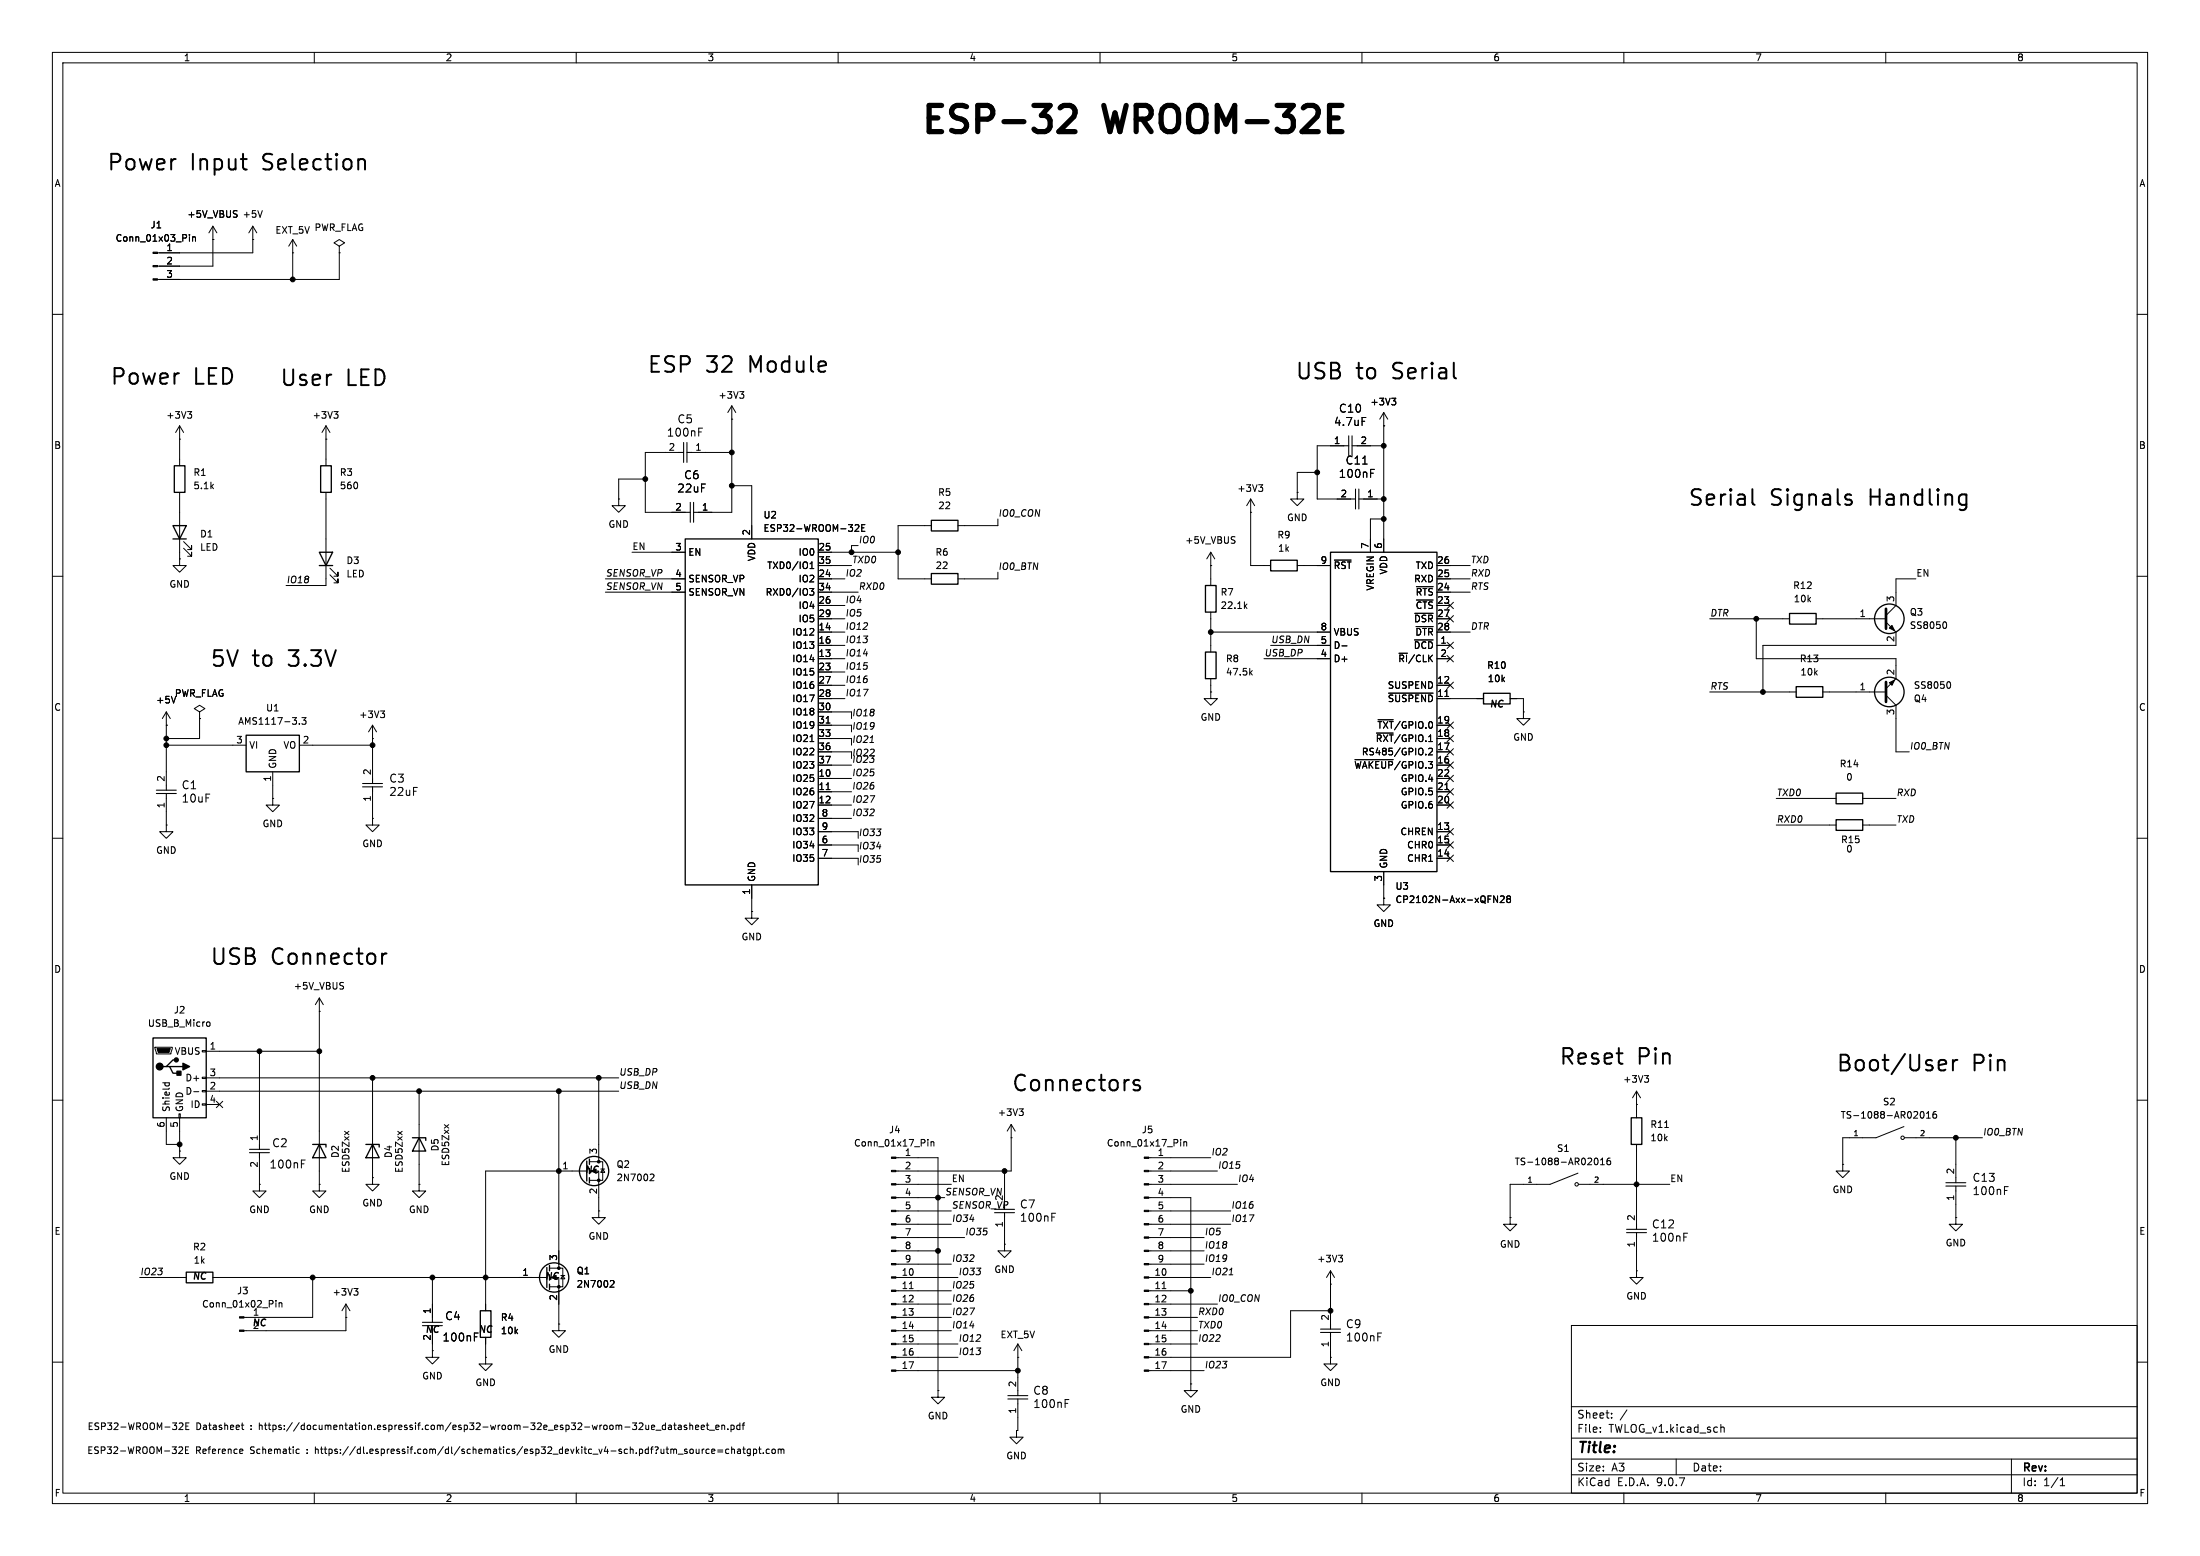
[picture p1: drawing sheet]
<svg xmlns="http://www.w3.org/2000/svg" width="420mm" height="297mm" viewBox="0 0 420 297" stroke-linecap="round" stroke-linejoin="round" font-family="sans-serif">
<g fill="none" stroke="#000" stroke-width=".19">
<path d="M10 10h400v277h-400zM12 12h396v273h-396zM60 10v2M110 10v2M160 10v2M210 10v2M260 10v2M310 10v2M360 10v2M36.2 44.8v.1M36.2 45.2v.8M36.8 45.2v.8"/>
<path d="M36.8 45.3l.2-.1 .3 .1v.7M40.6 45.7h.1M40.6 43.2v7.6h-10.5M40.6 43.2l-.7 1.3M40.6 43.2l.8 1.3M45.1 40.2l.2 .1M45.1 40.9l.2 .2-.2 .3M48.3 45.7h.1M48.3 43.2v5.1h-18.2M48.3 43.2l-.8 1.3M48.3 43.2l.7 1.3M50.1 40.2l-.4 1.3"/>
<path d="M55.9 48.3h.1M55.9 45.7l-.8 1.3M55.9 45.7l.7 1.3M55.9 45.7v7.6M64.8 47l1-.6-1-.7-1 .7 1 .6v1.3M64.8 48.3h.1M64.8 48.3v5h-34.7M10 60h2M35.8 78.6h.8l-.4 .4M36.3 79l.3 .3v.3l-.3 .2M63.7 78.6h.8l-.4 .4M64.3 79l.2 .3v.3l-.2 .2"/>
<path d="M139.7 77.5l-.8 1.2M139.7 77.5l.8 1.2M139.7 77.5v20.3h-6.4M141.2 74.7h.8l-.4 .5M141.8 75.2l.2 .3v.3l-.2 .2M260 79.7h.7M264.2 78.7v26.7M264.2 78.7l-.8 1.3M264.2 78.7l.7 1.3M265.7 76h.8l-.5 .5M266.2 76.5l.3 .2v.3l-.3 .3M408 60h2"/>
<path d="M34.3 83.8h.1M34.3 81.3l-.8 1.3M34.3 81.3l.8 1.3M34.3 81.3v7.6M34.3 94v12.7M62.2 83.8h.1M62.2 81.3l-.7 1.3M62.2 81.3l.8 1.3M62.2 81.3v7.6M62.2 94v17.8h-7.6M118.1 95.3v1.2h1.3l-1.3 1.3-1.3-1.3h1.3M118.1 95.3h.1"/>
<path d="M123.2 91.4h-5.1v3.9M129.5 86.4h-6.3v11.4h7.6M132.1 86.4h7.6M133.4 81.7h.7M139.7 80h.1M139.7 92.7h3.8v10.2M190.5 99.1v1.2h-7.6M238.8 97.8h.1M238.8 95.3l-.8 1.2M238.8 95.3l.7 1.2M238.8 95.3v12.7h3.8M240.3 92.5h.8l-.5 .5"/>
<path d="M240.8 93l.3 .3v.3l-.3 .2M247.6 94v1.3h1.3l-1.3 1.2-1.2-1.2h1.2M247.6 94h.1M251.5 90.2h-3.9v3.8M256.5 85.1h-5v10.2h6.3M259.1 85.1h5.1M260.3 95.3h3.9M261.7 89.6h.7M264.2 81.3h.1M264.2 99.1h-2.6v6.3M10 110h2M34.3 106.7v1.3h1.3l-1.3 1.2-1.3-1.2h1.3"/>
<path d="M34.3 106.7h.1M35.1 104.6l1.5 1.6v-.8v.8h-.8M35.1 103.4l1.5 1.5v-.8v.8h-.8M63 109.7l1.5 1.6v-.8v.8h-.7M63 108.5l1.5 1.5v-.8v.8h-.7M115.6 110.5h15.2M115.6 113h15.2M120.6 105.4h10.2M154.6 112.3h.8l-.5 .5 .4 .1v.6l-.2 .1-.5-.1M154.6 108.5h.8M154.6 107.6l.4-.3v1.2M156.2 118.1h5.1"/>
<path d="M156.2 108h6.4M156.2 110.5h5.1M156.2 113h7.6M156.2 115.6h5.1M156.2 105.4h15.2M163.2 100.3l.5-.2 .3 .4-.8 .9h.8M163.8 104.1h-1.2v1.3M164.5 100.8h.4M165.1 100.1h-.6v1.3h.6M177.8 100.3h-6.4v10.2h6.4M190.5 109.2v1.3h-7.6M231.1 108h.1"/>
<path d="M231.1 105.4l-.7 1.3M231.1 105.4l.8 1.3M231.1 105.4v6.4M231.1 116.8v7.7M235.6 102.4l.2 .1M235.6 103.2l.2 .1-.2 .3M237.7 115.7l.3 .4M238 115.3l-.4 .5M247.6 108h6.4M254.7 106.9h3.2M270.1 117.1h3.5M270.3 119.6h3.3"/>
<path d="M270.4 112h3.2M270.4 114.5h3.2M274.3 118.1h2.6M274.3 108h6.4M274.3 110.5h6.4M274.3 113h6.4M274.3 115.6h2.6M276.3 117.5l1.2 1.2M276.3 115l1.2 1.2M277.5 117.5l-1.2 1.2M277.5 115l-1.2 1.2M326.4 118.1h15.2"/>
<path d="M335.3 118.1v7.6h26.6v3.8l-1.9 1.9M346.7 118.1h13.3M360 118.7l1.9 2v2.5h-25.4v8.9M365.8 110.5h-3.9v5.1l-1.9 1.9M371.3 118.7a.79 .79 0 0 1 0 1.3M408 110h2M31.7 138.4h.1M31.7 135.9l-.7 1.3M31.7 135.9l.8 1.3M31.7 135.9v14M33.6 132.9l-.5 1.3M38.1 135.9l1-.6-1-.7-1 .7 1 .6v1.3"/>
<path d="M38.1 137.2h.1M38.1 137.2v3.8h-6.4M57.1 138.1v.1M57.6 137h.8l-.4 .5 .4 .1v.5l-.2 .1-.6-.1M71.1 138.4l-.7 1.3M71.1 138.4l.8 1.3M71.1 138.4v10.2M72.6 135.7h.8l-.4 .5M73.2 136.2l.2 .2v.3l-.2 .3M156.2 133.4h5.1M156.2 120.7h5.1M156.2 123.2h5.1"/>
<path d="M156.2 125.7h5.1M156.2 130.8h5.1M156.2 138.4h6.4M156.2 128.3h5.1M156.2 135.9h6.4M157.7 138h.7M231.1 132.1v1.3h1.3l-1.3 1.2-1.2-1.2h1.2M231.1 132.1h.1M231.1 129.5v2.6M231.1 120.7h22.9M238.7 128.4l.4 .4M239.1 128l-.5 .5"/>
<path d="M241.3 125.7h12.7M242.6 123.2h11.4M256.2 123.3h.9M262.8 139.9h3.2M263.1 137.4h2.9M265.1 132.3h8.5M270 122.1h3.6M274.3 133.4h8.9M274.3 120.7h6.4M274.3 123.2h2.6M274.3 125.7h2.6M274.3 130.8h2.6"/>
<path d="M274.3 138.4h2.6M275.8 132.9h.8M276.3 125.1l1.2 1.2M276.3 130.2l1.2 1.2M276.3 137.8l1.2 1.2M276.3 122.6l1.2 1.2M277.5 125.1l-1.2 1.2M277.5 130.2l-1.2 1.2M277.5 137.8l-1.2 1.2M277.5 122.6l-1.2 1.2M288.3 133.4h2.5v2.5M290.8 135.9v1.3h1.3l-1.3 1.2-1.2-1.2h1.2"/>
<path d="M290.8 135.9h.1M326.4 132.1h16.5M348 132.1h12M360 132.7l1.9 1.9v8.9h2.6M372.1 130.1a.79 .79 0 0 1 0 1.3M10 160h2M31.7 157.5v1.3h1.3l-1.3 1.2-1.2-1.2h1.2M31.7 157.5h.1M31.7 142.2h15.3M31.7 152.4v5.1M52.1 152.4v1.3h1.2l-1.2 1.2-1.3-1.2h1.3M52.1 152.4h.1"/>
<path d="M52.1 147.3v5.1M57.1 142.2h14M71.1 141h.1M71.1 156.2v1.3h1.3l-1.3 1.3-1.3-1.3h1.3M71.1 156.2h.1M71.1 151.1v5.1M154.6 141.5h.8M156.2 141h6.4M156.2 143.5h6.4M156.2 146.1h6.4M156.2 148.6h6.4M156.2 151.1h6.4"/>
<path d="M156.2 153.7h6.4M156.2 158.8h7.6M156.2 156.2h6.4M157.7 150.7h.7M258.7 145h7.3M272.2 144v.1M272.7 142.9l.5-.1 .3 .4-.8 .9h.8M274.3 141h2.6M274.3 143.5h2.6M274.3 146.1h2.6M274.3 148.6h2.6M274.3 151.1h2.6"/>
<path d="M274.3 153.7h2.6M274.3 158.8h2.6M275.8 150.7h.8M276.3 150.5l1.2 1.2M276.3 142.9l1.2 1.2M276.3 140.4l1.2 1.2M276.3 145.4l1.2 1.3M276.3 158.1l1.2 1.3M276.3 153.1l1.2 1.2M276.3 148l1.2 1.2M277.5 150.5l-1.2 1.2M277.5 142.9l-1.2 1.2"/>
<path d="M277.5 140.4l-1.2 1.2M277.5 145.4l-1.2 1.3M277.5 158.1l-1.2 1.3M277.5 153.1l-1.2 1.2M277.5 148l-1.2 1.2M339.1 152.4h11.4M339.1 157.5h11.4M355.6 152.4h6.3M355.6 157.5h6.3M408 160h2M143.5 174v1.3h1.3l-1.3 1.2-1.3-1.2h1.3M143.5 174h.1"/>
<path d="M143.5 168.9v5.1M156.2 161.3h7.6M156.2 163.8h7.6M264.2 171.5v1.2h1.2l-1.2 1.3-1.3-1.3h1.3M264.2 171.5h.1M264.2 166.4v5.1M274.3 161.3h2.6M274.3 163.8h2.6M276.3 160.7l1.2 1.2M276.3 163.2l1.2 1.2M277.5 160.7l-1.2 1.2M277.5 163.2l-1.2 1.2"/>
<path d="M285.2 171l.7 1.3v-1.3M286.4 171.1l.5-.1 .3 .4-.8 .9h.8M287.9 171.6l-.3-.3 .3-.3h.2l.3 .3-.3 .3M287.9 171.6l-.3 .2 .1 .4 .2 .1 .3-.1 .2-.2v-.2l-.3-.2M287.9 171.6h.2M29.6 199.9h3.3v.3l-.3 1h-2.8zM39.7 195.1h.3l.1 .2-.1 .5-.3 .1M61 193h.1M61 190.5v35.6M61 190.5l-.8 1.3M61 190.5l.7 1.3M65.4 187.5l.2 .1"/>
<path d="M65.5 188.2l.1 .2-.1 .3M10 210h2M31.1 206.7h1.2M31.5 206.7v.3M31.7 213.4v5h2.6M32.3 206.7v.3M34.2 212.6h.2v.8h-.2zM34.3 219.7v1.3h1.3l-1.3 1.2-1.3-1.2h1.3M34.3 219.7h.1M34.3 213.4v6.3M37 208.4h1M38.6 200.5h.8v.3h-.8z"/>
<path d="M38.6 205.6h.8v.3h-.8zM38.6 208.2h.8v.2h-.8zM38.6 210.7h.8v.2h-.8zM39.4 200.7h21.6M39.4 205.7h78.7M39.4 208.3h78.7M39.4 210.8h2.5M41.3 210.2l1.2 1.2M42.5 210.2l-1.2 1.2M49.5 200.7v17.7M71.1 205.7v19.1M80 208.3v17.8"/>
<path d="M106.7 208.3v33.8M114.3 205.7v16M177.1 217.5v.1M177.1 217.9v.9M177.7 217.9v.9M177.7 218l.2-.1 .3 .1 .1 .8M193 217.2h.1M193 214.6l-.7 1.3M193 214.6l.8 1.3M193 214.6v8.9h-22M194.6 211.7h.7l-.4 .4M195.1 212.1l.2 .3v.3l-.2 .2"/>
<path d="M225.4 217.5v.1M225.4 217.9v.9M226 218l.2-.1 .3 .1v.8M226 217.9v.9M312.4 210.8h.1M312.4 208.3v5.1M312.4 218.4v15.3M312.4 208.3l-.7 1.3M312.4 208.3l.8 1.3M313.9 205.3h.8l-.4 .5M314.5 205.8l.2 .2v.3l-.2 .3M317.8 215.2h.7"/>
<path d="M363.5 215l-5.4 2.2h-6.3v5M363.6 217.2h14.9M366.6 212.6l.3-.4a.68 .68 0 0 1 .4 .6 .68 .68 0 0 1-.4 .6l-.3-.5M367.8 213.4h.7M367.8 212.5l.3-.3v1.2M369.6 212.2h-.4a.86 .86 0 0 0 0 1.2l.5-.1v-.4l-.2-.3-.4 .1-.1 .2M373.4 217.2v7.6M408 210h2M49.5 226.1v1.2h1.3l-1.3 1.3-1.2-1.3h1.2M49.5 226.1h.1M49.5 221v5.1M57.5 221.4h.8"/>
<path d="M61 226.1v1.2h1.2l-1.2 1.3-1.3-1.3h1.3M61 226.1h.1M71.1 224.8v1.3h1.3l-1.3 1.2-1.3-1.2h1.3M71.1 224.8h.1M80 226.1v1.2h1.3l-1.3 1.3-1.3-1.3h1.3M80 226.1h.1M112 223.5h-19.3v26.7M112.5 221.7h2.6v3.6h-2.6M112.5 223.5h1.8v7.6M114.3 231.1v1.3h1.3l-1.3 1.3-1.3-1.3h1.3M114.3 231.1h.1M114.7 223.1h.7"/>
<path d="M115.1 223.1l.3 .7h-.7zM124.3 224.1l.4 .1 .1 .3-.7 .9h.7M171 226.1h10.6M171 221h8.1v44.4M171 228.6h9.3M171 231.1h10.6M171 233.7h10.6M171 236.2h13.1M171 238.8h8.1M191.8 237.5v1.3h1.2l-1.2 1.2-1.3-1.2h1.3M191.8 237.5h.1M191.8 223.5v6.4"/>
<path d="M191.8 232.4v5.1M200.8 231.6h.7M219.3 226.1h16.9M219.3 221h11.8M219.3 223.5h13.1M219.3 228.6h8v35.6M219.3 231.1h15.6M219.3 233.7h15.6M219.3 236.2h10.6M219.3 238.8h10.6M255.5 239.6h.8l-.4 .5M288.3 232.4v1.3h1.3l-1.3 1.2-1.3-1.2h1.3"/>
<path d="M288.3 232.4h.1M301.2 223.9l-5.3 2.2h-7.6v6.3M301.4 226.1h17.4M304.3 221.5l.3-.4a.68 .68 0 0 1 .5 .6 .68 .68 0 0 1-.5 .6l-.3-.5M305.6 222.3h.7M305.6 221.4l.3-.3v1.2M307.4 221.1h-.4a.86 .86 0 0 0 0 1.2l.4-.1 .1-.4-.3-.3-.3 .1-.1 .2M312.4 236.2v6.4M321.4 235.4h.8M351.8 222.2v1.3h1.3l-1.3 1.3-1.3-1.3h1.3M351.8 222.2h.1M373.4 232.4v1.3h1.2l-1.2 1.2-1.3-1.2h1.3"/>
<path d="M373.4 232.4h.1M373.4 227.3v5.1M382.7 226.5h.7M26.7 243.8h8.9M40.6 243.8h63.8M52.7 248.2v.2M52.7 248.7v.8M53.3 248.7v.8M53.3 248.8l.2-.1h.3v.8M59.7 243.8v7.7h-13.1M66 251.5h.1M66 248.9v5.1h-19.4"/>
<path d="M66 248.9l-.7 1.3M66 248.9l.8 1.3M67.6 245.9h.7l-.4 .5M68.1 246.4l.2 .3v.3l-.2 .2M82.5 257.8v1.3h1.3l-1.3 1.2-1.2-1.2h1.2M82.5 257.8h.1M82.5 243.8v7.7M82.5 254v3.8M90.6 254.4h.7M92.7 259.1v1.2h1.3l-1.3 1.3-1.3-1.3h1.3M92.7 259.1h.1M92.7 255.3v3.8"/>
<path d="M104.9 242.1h2.5v3.5h-2.5M104.9 243.8h1.8v8.9M106.7 252.7v1.3h1.2l-1.2 1.3-1.3-1.3h1.3M106.7 252.7h.1M107.1 243.5h.7M107.4 243.5l.4 .6h-.7zM116.7 244.4l.4 .1 .1 .3-.8 .9h.8M171 251.5h10.6M171 254h10.6M171 241.3h10.6M171 243.8h11.9M171 246.4h10.6"/>
<path d="M171 248.9h10.6M171 256.5h11.9M171 259.1h11.9M173.6 246h.7M194.3 259.1h.1M194.3 256.5v8.9M194.3 256.5l-.8 1.3M194.3 256.5l.8 1.3M219.3 251.5h9.3M219.3 254h9.3M219.3 241.3h10.6M219.3 243.8h11.8"/>
<path d="M219.3 246.4h8M219.3 248.9h13.1M219.3 256.5h9.3M221.9 246h.7M254 245.1h.1M254 259.1v1.2h1.3l-1.3 1.3-1.3-1.3h1.3M254 259.1h.1M254 250.2h-7.6v8.9h-27.1M254 242.6v10.1M254 255.3v3.8M254 242.6l-.8 1.2M254 242.6l.8 1.2"/>
<path d="M256.1 240.1l.2 .2v.3l-.2 .3M263 254.4h.7M300 253h108v32h-108zM312.4 242.6v1.2h1.3l-1.3 1.3-1.3-1.3h1.3M312.4 242.6h.1M10 260h2M34.1 276.3l.5-.1 .3 .3-.8 .9h.8M34.2 271.7l.5-.1 .2 .4-.8 .9h.8M35.4 276.8h.4M35.5 272.2h.4M36 276.2h-.6v1.2h.6M36.1 271.6h-.6v1.3h.6"/>
<path d="M45.9 276.6l.4 .1 .1 .2-.6 .1M46.1 272h.4M46.2 271.6v1.1l.3 .2M46.3 277.4h-.4M56.6 277.4h.5M56.6 276.7h.5M58.6 277.3v.1M58.6 276.7v.1M124.4 272.4l.6-.1-.1-.2-.3-.1-.2 .2v.6h.5M125.2 273h1M127 272.1l-.3-.1-.3 .3 .2 .5h.4M127 271.6v1.3"/>
<path d="M127.6 272.1h.5l.1 .8M128.2 272.3l-.4 .1-.2 .2 .2 .3 .4-.1M128.6 272h.5M128.8 271.6v1.1l.3 .2M129.5 272.1h.5l.1 .8M130.1 272.3l-.5 .1-.1 .2 .1 .3 .5-.1M131.1 272.1l-.3-.1-.2 .2 .1 .2 .4 .1v.3h-.5M131.7 272.1l.2-.1 .3 .1v.8M131.7 271.6v1.3M132.2 276.7l.2 .1-.2 .6M132.8 272.4l.6-.1-.1-.2-.3-.1-.2 .2v.6h.5M132.9 276.6l.1 .8h.3l.1-.1"/>
<path d="M133.4 276.6v.8M133.9 272.4l.6-.1-.1-.2-.3-.1-.2 .2v.6h.5M134.1 276.6v.8M134.4 276.6l-.3 .2M134.8 272h.5M135 271.6v1.1l.3 .2M135.4 276.7l-.4-.1-.2 .2 .1 .6h.5M135.4 273h1M135.9 277l.6-.1-.1-.2-.4-.1-.1 .2v.6h.5M136.7 272.4l.6-.1-.1-.2-.4-.1-.1 .2v.6h.5M137 276.8h1M137 277.1h1"/>
<path d="M137.8 272.1l.2-.1 .3 .1v.8M137.8 272v.9M138.9 272.8v.1M139.1 276.7l-.3-.1-.3 .2 .1 .6h.5M139.6 272.1l.3-.1 .3 .3-.2 .5h-.4M139.6 272v1.3M139.7 276.2v1.2M139.7 276.7l.2-.1 .3 .1v.7M140.8 276.7h.5l.1 .7M141.2 272.1l-.3-.1-.3 .3 .2 .5h.4M141.2 271.6v1.3M141.4 276.9l-.5 .1-.1 .1 .1 .3h.5"/>
<path d="M141.7 272h.5M141.8 276.6h.5M142 276.2v1.1l.3 .1M142.2 271.6l-.3 .2v1.1M143.2 276.7l-.3-.1-.3 .2 .2 .6h.4M143.2 276.6v1l-.2 .3-.3-.1M143.8 276.7l.4-.1 .3 .2-.2 .6h-.5M143.8 276.6v1.3M144.8 276.6h.5M145 276.2v1.1l.3 .1M145.7 277.3v.1M146.9 276.7l-.4-.1-.2 .2 .1 .6h.5"/>
<path d="M147.4 276.7l.2-.1 .4 .1v.5l-.1 .2h-.3l-.2-.1zM148.6 276.7l.3-.1 .2 .2M148.6 276.6v.8M149.1 276.8l.2-.2 .3 .1 .1 .7M149.1 276.8v.6M171 261.6h23.3M179.1 265.4v1.3h1.2l-1.2 1.3-1.3-1.3h1.3M179.1 265.4h.1M194.1 273v1.3h1.2l-1.2 1.3-1.3-1.3h1.3M194.1 273h.1M194.3 268v5h-.2M203.3 267.1h.8"/>
<path d="M219.3 261.6h10.6M227.3 264.2v1.2h1.3l-1.3 1.3-1.2-1.3h1.2M227.3 264.2h.1M300 278.5h108M300 274.5h108M300 268.5h108M305.5 273.2v.2M305.5 272.5v.1M307.7 270.5v.2M307.7 269.8v.1M310.6 269.1l-1.3 1.9M320 278.5v3"/>
<path d="M328.5 272.5l.2-.1 .4 .1 .1 .9M384 278.5v6.5M408 260h2M60 285v2M110 285v2M160 285v2M210 285v2M260 285v2M300 281.5h108M310 285v2M360 285v2M393.3 283.6h.9"/>
<path d="M393.3 282.5l.4-.4v1.5"/>
<circle cx="363.2" cy="217.2" r=".33"/>
<circle cx="301" cy="226.1" r=".33"/>
</g>
<g fill="none" stroke="#000" stroke-width=".2">
<path d="M129.5 86.4h1M130.5 84.5v3.8M130.8 97.8h1M131.1 86.4h1M131.1 84.5v3.8M131.8 95.9v3.8M132.4 97.8h.9M132.4 95.9v3.8M256.5 85.1h1M257.5 83.2v3.8M257.8 95.3h1M258.1 85.1h1"/>
<path d="M258.1 83.2v3.8M258.8 93.3v3.9M259.4 95.3h.9M259.4 93.3v3.9M29.8 151.5h3.9M29.8 150.8h3.9M31.7 149.9v.9M31.7 151.5v.9M69.2 150.2h3.8M69.2 149.6h3.8M71.1 148.6v1M71.1 150.2v.9"/>
<path d="M47.6 219.4h3.8M49.5 218.4v1M47.6 220h3.8M49.5 220v1M189.9 231.5h3.8M189.9 230.8h3.8M191.8 231.5v.9M310.5 235.3h3.8M310.5 234.6h3.8M312.4 233.7v.9M312.4 235.3v.9M371.5 226.4h3.8"/>
<path d="M371.5 225.8h3.8M373.4 224.8v1M373.4 226.4v.9M80.6 252.4h3.9M80.6 253h3.9M82.5 251.5v.9M252.1 254.3h3.8M252.1 253.7h3.8M254 252.7v1M254 254.3v1M192.4 267h3.8M192.4 266.4h3.8"/>
<path d="M194.3 265.4v1M194.3 267v1"/>
</g>
<g fill="#000" stroke="#000" stroke-width=".19">
<path d="M29.2 48.1h.9v.3h-.9zM29.2 50.7h.9v.2h-.9zM29.2 53.2h.9v.3h-.9zM360.7 119.9l.5-.5 .5 1zM360.7 130.3l1-.5-.5 1zM30 200.2h2.5l-.2 .7h-2.1zM170.2 220.9h.8v.2h-.8zM170.2 223.4h.8v.2h-.8zM170.2 225.9h.8v.3h-.8zM170.2 228.5h.8v.2h-.8zM170.2 231h.8v.3h-.8zM170.2 233.6h.8v.2h-.8z"/>
<path d="M170.2 236.1h.8v.2h-.8zM170.2 238.6h.8v.3h-.8zM218.4 220.9h.9v.2h-.9zM218.4 223.4h.9v.2h-.9zM218.4 225.9h.9v.3h-.9zM218.4 228.5h.9v.2h-.9zM218.4 231h.9v.3h-.9zM218.4 233.6h.9v.2h-.9zM218.4 236.1h.9v.2h-.9zM218.4 238.6h.9v.3h-.9zM45.7 251.3h.9v.3h-.9zM45.7 253.9h.9v.2h-.9z"/>
<path d="M170.2 241.2h.8v.2h-.8zM170.2 243.7h.8v.3h-.8zM170.2 246.3h.8v.2h-.8zM170.2 248.8h.8v.2h-.8zM170.2 251.3h.8v.3h-.8zM170.2 253.9h.8v.2h-.8zM170.2 256.4h.8v.3h-.8zM170.2 259h.8v.2h-.8zM218.4 241.2h.9v.2h-.9zM218.4 243.7h.9v.3h-.9zM218.4 246.3h.9v.2h-.9zM218.4 248.8h.9v.2h-.9z"/>
<path d="M218.4 251.3h.9v.3h-.9zM218.4 253.9h.9v.2h-.9zM218.4 256.4h.9v.3h-.9zM218.4 259h.9v.2h-.9zM170.2 261.5h.8v.2h-.8zM218.4 261.5h.9v.2h-.9z"/>
<circle cx="55.9" cy="53.3" r=".46"/>
<circle cx="123.2" cy="91.4" r=".46"/>
<circle cx="139.7" cy="86.4" r=".46"/>
<circle cx="139.7" cy="92.7" r=".46"/>
<circle cx="251.5" cy="90.2" r=".46"/>
<circle cx="264.2" cy="99.1" r=".46"/>
<circle cx="264.2" cy="85.1" r=".46"/>
<circle cx="264.2" cy="95.3" r=".46"/>
<circle cx="162.6" cy="105.4" r=".46"/>
<circle cx="171.4" cy="105.4" r=".46"/>
<circle cx="335.3" cy="118.1" r=".46"/>
<circle cx="231.1" cy="120.7" r=".46"/>
<circle cx="336.5" cy="132.1" r=".46"/>
<circle cx="31.7" cy="142.2" r=".46"/>
<circle cx="31.7" cy="141" r=".46"/>
<circle cx="71.1" cy="142.2" r=".46"/>
<circle cx="34.3" cy="218.4" r=".46"/>
<circle cx="49.5" cy="200.7" r=".46"/>
<circle cx="61" cy="200.7" r=".46"/>
<circle cx="71.1" cy="205.7" r=".46"/>
<circle cx="80" cy="208.3" r=".46"/>
<circle cx="106.7" cy="208.3" r=".46"/>
<circle cx="114.3" cy="205.7" r=".46"/>
<circle cx="373.4" cy="217.2" r=".46"/>
<circle cx="106.7" cy="223.5" r=".46"/>
<circle cx="114.3" cy="221.7" r=".25"/>
<circle cx="114.3" cy="225.3" r=".25"/>
<circle cx="179.1" cy="238.8" r=".46"/>
<circle cx="179.1" cy="228.6" r=".46"/>
<circle cx="191.8" cy="223.5" r=".46"/>
<circle cx="312.4" cy="226.1" r=".46"/>
<circle cx="59.7" cy="243.8" r=".46"/>
<circle cx="82.5" cy="243.8" r=".46"/>
<circle cx="92.7" cy="243.8" r=".46"/>
<circle cx="106.7" cy="245.6" r=".25"/>
<circle cx="106.7" cy="242.1" r=".25"/>
<circle cx="227.3" cy="246.4" r=".46"/>
<circle cx="254" cy="250.2" r=".46"/>
<circle cx="194.3" cy="261.6" r=".46"/>
</g>
<g fill="none" stroke="#000" stroke-width=".25">
<path d="M33.3 88.9h2v5.1h-2zM61.2 88.9h2v5.1h-2zM177.8 99.3h5.1v2h-5.1zM33 100.3h2.6l-1.3 2.6zM33 102.9h2.6M61 105.4h2.5l-1.3 2.6zM61 108h2.5M130.8 102.9h25.4v66h-25.4zM177.8 109.5h5.1v2h-5.1zM230.1 111.8h2.1v5h-2.1zM242.6 106.9h5v2.1h-5zM254 105.4h20.3v61h-20.3z"/>
<path d="M341.6 117.1h5.1v2h-5.1zM230.1 124.5h2.1v5h-2.1zM283.2 132.3h5.1v2.1h-5.1zM342.9 131.1h5.1v2h-5.1zM47 140.3h10.1v7h-10.1zM350.5 151.4h5.1v2h-5.1zM350.5 156.5h5.1v2h-5.1zM29.2 198.1h10.2v15.3h-10.2zM31.7 203.6h.7l.6 1.3h1.3M32.4 203.6h2.5M33.7 202.3h-.7l-1.3 1.3h-.6M59.7 218.4h2.5v.5"/>
<path d="M61 218.4l1.2 2.6h-2.5zM69.8 218.4h2.6v.5M71.1 218.4l1.3 2.6h-2.6zM78.7 217.2h2.6v.5M80 217.2l1.3 2.5h-2.6zM311.4 213.4h2v5h-2zM112 221.6v3.8M112.5 221.2v1M112.5 224.8v1M35.6 242.8h5v2.1h-5zM91.7 250.2h2v5.1h-2zM104.4 241.9v3.8"/>
<path d="M104.9 241.6v1M104.9 245.1v1"/>
<circle cx="360.7" cy="118.1" r="2.82"/>
<circle cx="360.7" cy="132.1" r="2.82"/>
<circle cx="113.4" cy="223.5" r="2.79"/>
<circle cx="105.8" cy="243.8" r="2.79"/>
</g>
<path d="M360 116.2v3.8M360 130.2v3.8" fill="none" stroke="#000" stroke-width=".51"/>
<g fill="#000" stroke="#000" stroke-width=".25">
<path d="M33.8 204.5h.7v.7h-.7zM34.9 202.9l1.3 .7-1.3 .6z"/>
<circle cx="30.5" cy="203.6" r=".63"/>
<circle cx="33.7" cy="202.3" r=".38"/>
</g>
<g fill="none" stroke="#000" stroke-width=".38">
<path d="M46 30.4h1.1M46.8 32.4h.3M68.8 30.4h.5l.2 .1 .2 .3v1.6M334.5 93.4v2.5l.2 .3 .3 .2M352.7 95.4l.7 .1 .1 .4-.1 .3-.3 .2h-.6M352.7 94.4l.7 .1M374.5 94.4l.9 .1M375.4 96.2l-.9 .2M375.4 94.4v2.4l-.3 .4-.3 .2M72.9 182v2M73.8 182a.77 .77 0 0 0-.9 .6M217.5 206.3l-.7-.2-.3 .2-.1 .3 .1 .4 1 .3 .2 .3-.2 .4-.3 .1-.8-.1"/>
<path d="M370.2 204.2l.3 .1 .9-.1M370.2 202.5l.9-.2 .3 .2 .1 .5-1.4 .3M372.8 202.3v2M373.7 202.3a.77 .77 0 0 0-.9 .6"/>
</g>
<path d="M202.4 20.6l.7-.5h1.2a1.36 1.36 0 0 1 .7 2.2l-2.9 2.8h3.1M253.8 20.1h2.4M253.8 25.1h2.4" fill="none" stroke="#000" stroke-width="1"/>
<g font-size="7">
<text x="175.2" y="26.9">ESP-32</text>
<text x="211" y="26.9">WROOM-32E</text>
</g>
<g font-size="4.2">
<text x="20.3" y="33.1">Power</text>
<text x="36.4" y="33.1">Input</text>
<text x="50.5" y="33.1">Selection</text>
<text x="123.4" y="71.7">ESP</text>
<text x="134.8" y="71.7">32</text>
<text x="143.3" y="71.7">Module</text>
<text x="20.9" y="73.9">Power</text>
<text x="37" y="73.9">LED</text>
<text x="53.3" y="74.2">User</text>
<text x="66.1" y="74.2">LED</text>
<text x="247.1" y="72.9">USB</text>
<text x="258.9" y="72.9">to</text>
<text x="266.2" y="72.9">Serial</text>
<text x="322.1" y="97.1">Serial</text>
<text x="337.9" y="97.1">Signals</text>
<text x="357.2" y="97.1">Handling</text>
<text x="40" y="127.8">5V</text>
<text x="48.2" y="127.8">to</text>
<text x="55.5" y="127.8">3.3V</text>
<text x="40" y="184.7">USB</text>
<text x="51.8" y="184.7">Connector</text>
<text x="297.5" y="203.7">Reset</text>
<text x="312.6" y="203.7">Pin</text>
<text x="193" y="208.8">Connectors</text>
<text x="350.4" y="205">Boot/User</text>
<text x="376.5" y="205">Pin</text>
</g>
<text font-size="2.8" x="301" y="277.9">Title:</text>
<g font-size="2.1">
<text x="127.2" y="83.5">100nF</text>
<text x="129.2" y="81">C5</text>
<text x="254.6" y="81.5">4.7uF</text>
<text x="255.5" y="79">C10</text>
<text x="256.8" y="88.9">C11</text>
<text x="129.2" y="94.2">22uF</text>
<text x="130.5" y="91.7">C6</text>
<text x="255.5" y="91.4">100nF</text>
<text x="74.2" y="149.6">C3</text>
<text x="34.6" y="150.9">C1</text>
<text x="34.6" y="153.4">10uF</text>
<text x="74.2" y="152.1">22uF</text>
<text x="51.9" y="219.2">C2</text>
<text x="51.4" y="223.2">100nF</text>
<text x="376.5" y="225.8">C13</text>
<text x="194.6" y="230.9">C7</text>
<text x="194.6" y="233.4">100nF</text>
<text x="376.5" y="228.3">100nF</text>
<text x="315.3" y="234.7">C12</text>
<text x="315.3" y="237.2">100nF</text>
<text x="84.4" y="256.3">100nF</text>
<text x="84.9" y="252.2">C4</text>
<text x="256.9" y="253.7">C9</text>
<text x="256.9" y="256.3">100nF</text>
<text x="197.2" y="266.4">C8</text>
<text x="197.2" y="269">100nF</text>
<text x="301" y="273.7">File:</text>
<text x="301" y="271">Sheet:</text>
<text x="307.1" y="273.7">TWLOG_v1.kicad_sch</text>
<text x="301" y="281.1">Size:</text>
<text x="307.6" y="281.1">A3</text>
<text x="323" y="281.1">Date:</text>
<text x="386" y="281.3">Rev:</text>
<text x="301" y="283.9">KiCad</text>
<text x="308.7" y="283.9">E.D.A.</text>
<text x="316.3" y="283.9">9.0.7</text>
<text x="386" y="283.9">Id:</text>
<text x="390.1" y="283.9">1/1</text>
</g>
<g font-size="1.8">
<text x="35" y="11.9">1</text>
<text x="85" y="11.9">2</text>
<text x="135" y="11.9">3</text>
<text x="185" y="11.9">4</text>
<text x="235" y="11.9">5</text>
<text x="285" y="11.9">6</text>
<text x="335" y="11.9">7</text>
<text x="385" y="11.9">8</text>
<text x="10.3" y="35.9">A</text>
<text x="408.3" y="35.9">A</text>
<text x="35.7" y="41.8">+5V_VBUS</text>
<text x="46.2" y="41.8">+5V</text>
<text x="22" y="46.3">Conn_01x03_Pin</text>
<text x="28.7" y="43.8">J1</text>
<text x="52.5" y="44.8">EXT_5V</text>
<text x="60" y="44.3">PWR_FLAG</text>
<text x="31.7" y="48">1</text>
<text x="31.7" y="50.5">2</text>
<text x="31.7" y="53.1">3</text>
<text x="137.1" y="76.3">+3V3</text>
<text x="261.5" y="77.6">+3V3</text>
<text x="31.6" y="80.1">+3V3</text>
<text x="59.6" y="80.1">+3V3</text>
<text x="10.3" y="85.9">B</text>
<text x="127.6" y="86.1">2</text>
<text x="132.6" y="86.1">1</text>
<text x="254.6" y="84.8">1</text>
<text x="259.6" y="84.8">2</text>
<text x="408.2" y="85.9">B</text>
<text x="36.8" y="91">R1</text>
<text x="36.8" y="93.6">5.1k</text>
<text x="64.8" y="91">R3</text>
<text x="64.8" y="93.6">560</text>
<text x="179" y="94.8">R5</text>
<text x="236.1" y="94.1">+3V3</text>
<text x="255.8" y="95">2</text>
<text x="260.9" y="95">1</text>
<text x="116.1" y="100.9">GND</text>
<text x="128.8" y="97.5">2</text>
<text x="133.9" y="97.5">1</text>
<text x="145.7" y="101.7">ESP32-WROOM-32E</text>
<text x="145.7" y="99.2">U2</text>
<text x="179" y="97.4">22</text>
<text x="190.5" y="98.7">IO0_CON</text>
<text x="245.6" y="99.7">GND</text>
<text x="38.1" y="102.8">D1</text>
<text x="38.1" y="105.3">LED</text>
<text x="66" y="107.9">D3</text>
<text x="120.6" y="105.1">EN</text>
<text x="128.8" y="105.2">3</text>
<text x="131.3" y="106.3">EN</text>
<text x="143.3" y="102.3" transform="rotate(-90 143.3 102.3)">2</text>
<text x="144.4" y="107.2" transform="rotate(-90 144.4 107.2)">VDD</text>
<text x="152.4" y="106.3">IO0</text>
<text x="156.2" y="105.2">25</text>
<text x="156.2" y="107.7">35</text>
<text x="162.6" y="107.6">TXD0</text>
<text x="163.8" y="103.8">IO0</text>
<text x="178.5" y="106.3">R6</text>
<text x="226.2" y="104">+5V_VBUS</text>
<text x="243.8" y="103">R9</text>
<text x="243.9" y="105.5">1k</text>
<text x="252" y="107.7">9</text>
<text x="261.4" y="104.8" transform="rotate(-90 261.4 104.8)">7</text>
<text x="263.9" y="104.8" transform="rotate(-90 263.9 104.8)">6</text>
<text x="274.3" y="107.7">26</text>
<text x="280.7" y="107.6">TXD</text>
<text x="32.3" y="112.4">GND</text>
<text x="54.6" y="111.4">IO18</text>
<text x="66" y="110.4">LED</text>
<text x="115.6" y="110.1">SENSOR_VP</text>
<text x="115.6" y="112.7">SENSOR_VN</text>
<text x="128.8" y="110.2">4</text>
<text x="128.8" y="112.8">5</text>
<text x="131.3" y="111.4">SENSOR_VP</text>
<text x="131.3" y="113.9">SENSOR_VN</text>
<text x="146.1" y="113.9">RXD0/IO3</text>
<text x="146.4" y="108.8">TXD0/IO1</text>
<text x="152.4" y="111.4">IO2</text>
<text x="156.2" y="110.2">24</text>
<text x="156.2" y="112.8">34</text>
<text x="161.3" y="110.1">IO2</text>
<text x="163.8" y="112.7">RXD0</text>
<text x="178.5" y="108.8">22</text>
<text x="190.5" y="108.9">IO0_BTN</text>
<text x="232.9" y="113.9">R7</text>
<text x="254.5" y="108.8">~{RST}</text>
<text x="262.5" y="112.8" transform="rotate(-90 262.5 112.8)">VREGIN</text>
<text x="265" y="109.7" transform="rotate(-90 265 109.7)">VDD</text>
<text x="269.9" y="111.4">RXD</text>
<text x="270.2" y="108.8">TXD</text>
<text x="270.2" y="113.9">~{RTS}</text>
<text x="274.3" y="110.2">25</text>
<text x="274.3" y="112.8">24</text>
<text x="280.7" y="112.7">RTS</text>
<text x="280.7" y="110.1">RXD</text>
<text x="342.2" y="112.6">R12</text>
<text x="365.8" y="110.1">EN</text>
<text x="152.4" y="116.4">IO4</text>
<text x="152.4" y="119">IO5</text>
<text x="156.2" y="115.3">26</text>
<text x="156.2" y="117.9">29</text>
<text x="161.3" y="115.2">IO4</text>
<text x="161.3" y="117.8">IO5</text>
<text x="232.9" y="116.4">22.1k</text>
<text x="269.9" y="119">~{DSR}</text>
<text x="270.2" y="116.4">~{CTS}</text>
<text x="274.3" y="115.3">23</text>
<text x="274.3" y="117.9">27</text>
<text x="326.4" y="117.8">DTR</text>
<text x="342.3" y="115.2">10k</text>
<text x="354.9" y="117.9">1</text>
<text x="361.7" y="115" transform="rotate(-90 361.7 115)">3</text>
<text x="364.5" y="117.7">Q3</text>
<text x="151.1" y="121.5">IO12</text>
<text x="151.1" y="124.1">IO13</text>
<text x="156.2" y="120.4">14</text>
<text x="156.2" y="122.9">16</text>
<text x="156.2" y="125.5">13</text>
<text x="161.3" y="125.4">IO14</text>
<text x="161.3" y="122.8">IO13</text>
<text x="161.3" y="120.3">IO12</text>
<text x="241.3" y="125.4">USB_DP</text>
<text x="242.6" y="122.8">USB_DN</text>
<text x="252" y="120.4">8</text>
<text x="252" y="122.9">5</text>
<text x="252" y="125.5">4</text>
<text x="254.5" y="121.5">VBUS</text>
<text x="254.5" y="124.1">D-</text>
<text x="269.8" y="124.1">~{DCD}</text>
<text x="270.1" y="121.5">~{DTR}</text>
<text x="274.3" y="120.4">28</text>
<text x="274.9" y="122.9">1</text>
<text x="274.9" y="125.5">2</text>
<text x="280.7" y="120.3">DTR</text>
<text x="361.7" y="122.6" transform="rotate(-90 361.7 122.6)">2</text>
<text x="364.5" y="120.2">SS8050</text>
<text x="151.1" y="126.6">IO14</text>
<text x="151.1" y="129.1">IO15</text>
<text x="151.1" y="131.7">IO16</text>
<text x="156.2" y="128">23</text>
<text x="156.2" y="130.6">27</text>
<text x="161.3" y="130.5">IO16</text>
<text x="161.3" y="127.9">IO15</text>
<text x="233.9" y="126.6">R8</text>
<text x="233.9" y="129.1">47.5k</text>
<text x="254.5" y="126.6">D+</text>
<text x="264.8" y="131.7">SUSPEND</text>
<text x="266.8" y="126.6">~{RI}/CLK</text>
<text x="274.3" y="130.6">12</text>
<text x="283.8" y="127.9">R10</text>
<text x="283.9" y="130.4">10k</text>
<text x="326.4" y="131.7">RTS</text>
<text x="343.5" y="126.6">R13</text>
<text x="343.6" y="129.1">10k</text>
<text x="354.9" y="131.8">1</text>
<text x="361.7" y="129" transform="rotate(-90 361.7 129)">2</text>
<text x="365.3" y="131.7">SS8050</text>
<text x="10.3" y="135.9">C</text>
<text x="29.7" y="134.5">+5V</text>
<text x="33.3" y="133.2">PWR_FLAG</text>
<text x="50.7" y="136">U1</text>
<text x="68.5" y="137.3">+3V3</text>
<text x="151.1" y="134.2">IO17</text>
<text x="151.1" y="136.8">IO18</text>
<text x="156.2" y="133.1">28</text>
<text x="156.2" y="135.6">30</text>
<text x="161.3" y="133">IO17</text>
<text x="162.6" y="136.8">IO18</text>
<text x="229.1" y="137.8">GND</text>
<text x="264.8" y="134.2">~{SUSPEND}</text>
<text x="274.3" y="133.1">11</text>
<text x="284.2" y="135.4">NC</text>
<text x="361.7" y="136.6" transform="rotate(-90 361.7 136.6)">3</text>
<text x="365.3" y="134.2">Q4</text>
<text x="408.2" y="135.9">C</text>
<text x="45" y="142">3</text>
<text x="45.4" y="138.5">AMS1117-3.3</text>
<text x="47.5" y="143.1">VI</text>
<text x="54" y="143.1">VO</text>
<text x="57.7" y="142">2</text>
<text x="151.1" y="139.3">IO19</text>
<text x="151.1" y="141.8">IO21</text>
<text x="156.2" y="138.2">31</text>
<text x="156.2" y="140.7">33</text>
<text x="156.2" y="143.3">36</text>
<text x="162.6" y="141.9">IO21</text>
<text x="162.6" y="139.4">IO19</text>
<text x="262.5" y="141.8">~{RXT}/GPIO.1</text>
<text x="262.8" y="139.3">~{TXT}/GPIO.0</text>
<text x="274.3" y="138.2">19</text>
<text x="274.3" y="140.7">18</text>
<text x="274.3" y="143.3">17</text>
<text x="288.8" y="141.6">GND</text>
<text x="364.5" y="143.2">IO0_BTN</text>
<text x="31.5" y="149.3" transform="rotate(-90 31.5 149.3)">2</text>
<text x="51.8" y="149.3" transform="rotate(-90 51.8 149.3)">1</text>
<text x="52.9" y="146.8" transform="rotate(-90 52.9 146.8)">GND</text>
<text x="70.9" y="148" transform="rotate(-90 70.9 148)">2</text>
<text x="151.1" y="144.4">IO22</text>
<text x="151.1" y="146.9">IO23</text>
<text x="151.1" y="149.5">IO25</text>
<text x="156.2" y="145.8">37</text>
<text x="156.2" y="148.3">10</text>
<text x="162.6" y="148.2">IO25</text>
<text x="162.6" y="144.4">IO22</text>
<text x="162.6" y="145.7">IO23</text>
<text x="258.4" y="146.9">~{WAKEUP}/GPIO.3</text>
<text x="259.9" y="144.4">RS485/GPIO.2</text>
<text x="267.3" y="149.5">GPIO.4</text>
<text x="274.3" y="145.8">16</text>
<text x="274.3" y="148.3">22</text>
<text x="351.1" y="146.7">R14</text>
<text x="352.4" y="149.2">0</text>
<text x="31.5" y="154.4" transform="rotate(-90 31.5 154.4)">1</text>
<text x="70.9" y="153.1" transform="rotate(-90 70.9 153.1)">1</text>
<text x="151.1" y="152">IO26</text>
<text x="151.1" y="154.5">IO27</text>
<text x="156.2" y="150.9">11</text>
<text x="156.2" y="153.4">12</text>
<text x="156.8" y="156">8</text>
<text x="162.6" y="150.8">IO26</text>
<text x="162.6" y="153.3">IO27</text>
<text x="162.6" y="155.9">IO32</text>
<text x="267.3" y="152">GPIO.5</text>
<text x="267.3" y="154.5">GPIO.6</text>
<text x="274.3" y="150.9">21</text>
<text x="274.3" y="153.4">20</text>
<text x="339.1" y="152.1">TXD0</text>
<text x="361.9" y="152.1">RXD</text>
<text x="50" y="158.1">GND</text>
<text x="69.1" y="161.9">GND</text>
<text x="151.1" y="157.1">IO32</text>
<text x="151.1" y="159.6">IO33</text>
<text x="156.8" y="158.5">9</text>
<text x="156.8" y="161">6</text>
<text x="163.8" y="159.7">IO33</text>
<text x="267.3" y="159.6">CHREN</text>
<text x="274.3" y="158.5">13</text>
<text x="274.3" y="161">15</text>
<text x="339.1" y="157.1">RXD0</text>
<text x="351.4" y="161.1">R15</text>
<text x="361.9" y="157.1">TXD</text>
<text x="29.7" y="163.2">GND</text>
<text x="151.1" y="162.2">IO34</text>
<text x="151.1" y="164.7">IO35</text>
<text x="156.8" y="163.6">7</text>
<text x="163.8" y="162.2">IO34</text>
<text x="163.8" y="164.8">IO35</text>
<text x="265" y="165.9" transform="rotate(-90 265 165.9)">GND</text>
<text x="268.5" y="162.2">CHR0</text>
<text x="268.5" y="164.7">CHR1</text>
<text x="274.3" y="163.6">14</text>
<text x="352.4" y="162.9">0</text>
<text x="143.3" y="170.9" transform="rotate(-90 143.3 170.9)">1</text>
<text x="144.4" y="168.4" transform="rotate(-90 144.4 168.4)">GND</text>
<text x="263.9" y="168.3" transform="rotate(-90 263.9 168.3)">3</text>
<text x="266.3" y="170">U3</text>
<text x="266.3" y="172.6">CP2102N-Axx-xQFN28</text>
<text x="141.5" y="179.7">GND</text>
<text x="262.1" y="177.1">GND</text>
<text x="10.3" y="185.9">D</text>
<text x="408.2" y="185.9">D</text>
<text x="56" y="189.1">+5V_VBUS</text>
<text x="28.1" y="196.2">USB_B_Micro</text>
<text x="33.1" y="193.6">J2</text>
<text x="33.3" y="201.5">VBUS</text>
<text x="39.9" y="200.4">1</text>
<text x="35.3" y="206.6">D+</text>
<text x="35.3" y="209.1">D-</text>
<text x="39.9" y="205.5">3</text>
<text x="39.9" y="208">2</text>
<text x="118.1" y="205.4">USB_DP</text>
<text x="118.1" y="207.9">USB_DN</text>
<text x="309.8" y="206.9">+3V3</text>
<text x="31.5" y="215.3" transform="rotate(-90 31.5 215.3)">6</text>
<text x="32.6" y="212.3" transform="rotate(-90 32.6 212.3)">Shield</text>
<text x="34" y="215.3" transform="rotate(-90 34 215.3)">5</text>
<text x="35.2" y="212.3" transform="rotate(-90 35.2 212.3)">GND</text>
<text x="36.3" y="211.7">ID</text>
<text x="39.9" y="210.6">4</text>
<text x="190.4" y="213.2">+3V3</text>
<text x="315" y="215.5">R11</text>
<text x="351.3" y="213.7">TS-1088-AR02016</text>
<text x="359.4" y="211.2">S2</text>
<text x="49.3" y="217.9" transform="rotate(-90 49.3 217.9)">1</text>
<text x="64.9" y="221.1" transform="rotate(-90 64.9 221.1)">D2</text>
<text x="75" y="221.1" transform="rotate(-90 75 221.1)">D4</text>
<text x="83.9" y="219.9" transform="rotate(-90 83.9 219.9)">D5</text>
<text x="114" y="220.4" transform="rotate(-90 114 220.4)">3</text>
<text x="162.9" y="219">Conn_01x17_Pin</text>
<text x="169.6" y="216.5">J4</text>
<text x="172.6" y="220.7">1</text>
<text x="211.2" y="219">Conn_01x17_Pin</text>
<text x="217.9" y="216.5">J5</text>
<text x="220.9" y="220.7">1</text>
<text x="231.1" y="220.6">IO2</text>
<text x="297.1" y="220.1">S1</text>
<text x="315" y="218">10k</text>
<text x="378.5" y="216.8">IO0_BTN</text>
<text x="32.3" y="225.4">GND</text>
<text x="49.3" y="223" transform="rotate(-90 49.3 223)">2</text>
<text x="66.9" y="224" transform="rotate(-90 66.9 224)">ESD5Zxx</text>
<text x="77.1" y="224" transform="rotate(-90 77.1 224)">ESD5Zxx</text>
<text x="86" y="222.7" transform="rotate(-90 86 222.7)">ESD5Zxx</text>
<text x="107.2" y="223.3">1</text>
<text x="111.5" y="224.3">NC</text>
<text x="117.6" y="223.1">Q2</text>
<text x="117.6" y="225.7">2N7002</text>
<text x="172.6" y="223.3">2</text>
<text x="172.6" y="225.8">3</text>
<text x="181.6" y="225.7">EN</text>
<text x="220.9" y="223.3">2</text>
<text x="220.9" y="225.8">3</text>
<text x="232.4" y="223.2">IO15</text>
<text x="236.2" y="225.7">IO4</text>
<text x="289.1" y="222.6">TS-1088-AR02016</text>
<text x="318.8" y="225.7">EN</text>
<text x="349.8" y="227.9">GND</text>
<text x="373.1" y="224.2" transform="rotate(-90 373.1 224.2)">2</text>
<text x="47.5" y="231.7">GND</text>
<text x="58.9" y="231.7">GND</text>
<text x="69.1" y="230.5">GND</text>
<text x="78" y="231.7">GND</text>
<text x="114" y="228" transform="rotate(-90 114 228)">2</text>
<text x="172.6" y="228.3">4</text>
<text x="172.6" y="230.9">5</text>
<text x="172.6" y="233.4">6</text>
<text x="180.3" y="228.3">SENSOR_VN</text>
<text x="181.6" y="233.3">IO34</text>
<text x="181.6" y="230.8">SENSOR_VP</text>
<text x="191.5" y="229.3" transform="rotate(-90 191.5 229.3)">2</text>
<text x="220.9" y="228.3">4</text>
<text x="220.9" y="230.9">5</text>
<text x="220.9" y="233.4">6</text>
<text x="234.9" y="230.8">IO16</text>
<text x="234.9" y="233.3">IO17</text>
<text x="312.2" y="233.1" transform="rotate(-90 312.2 233.1)">2</text>
<text x="373.1" y="229.3" transform="rotate(-90 373.1 229.3)">1</text>
<text x="10.3" y="235.9">E</text>
<text x="36.8" y="238.9">R2</text>
<text x="112.3" y="236.8">GND</text>
<text x="172.6" y="236">7</text>
<text x="172.6" y="238.5">8</text>
<text x="184.1" y="235.9">IO35</text>
<text x="191.5" y="234.4" transform="rotate(-90 191.5 234.4)">1</text>
<text x="220.9" y="236">7</text>
<text x="220.9" y="238.5">8</text>
<text x="229.9" y="238.4">IO18</text>
<text x="229.9" y="235.9">IO5</text>
<text x="286.3" y="238.4">GND</text>
<text x="312.2" y="238.2" transform="rotate(-90 312.2 238.2)">1</text>
<text x="371.3" y="238.1">GND</text>
<text x="408.3" y="235.9">E</text>
<text x="26.7" y="243.5">IO23</text>
<text x="36.5" y="244.6">NC</text>
<text x="36.9" y="241.4">1k</text>
<text x="99.6" y="243.6">1</text>
<text x="103.9" y="244.6">NC</text>
<text x="106.4" y="240.7" transform="rotate(-90 106.4 240.7)">3</text>
<text x="110" y="243.4">Q1</text>
<text x="110" y="246">2N7002</text>
<text x="172" y="243.6">10</text>
<text x="172.6" y="241">9</text>
<text x="181.6" y="241">IO32</text>
<text x="182.9" y="243.5">IO33</text>
<text x="189.7" y="243.2">GND</text>
<text x="220.3" y="243.6">10</text>
<text x="220.9" y="241">9</text>
<text x="229.9" y="241">IO19</text>
<text x="231.1" y="243.5">IO21</text>
<text x="251.4" y="241.1">+3V3</text>
<text x="38.5" y="249.8">Conn_01x02_Pin</text>
<text x="45.2" y="247.2">J3</text>
<text x="48.2" y="251.2">1</text>
<text x="63.4" y="247.5">+3V3</text>
<text x="82.3" y="250.9" transform="rotate(-90 82.3 250.9)">1</text>
<text x="106.4" y="248.4" transform="rotate(-90 106.4 248.4)">2</text>
<text x="172" y="246.1">11</text>
<text x="172" y="248.7">12</text>
<text x="172" y="251.2">13</text>
<text x="181.6" y="246">IO25</text>
<text x="181.6" y="248.6">IO26</text>
<text x="181.6" y="251.1">IO27</text>
<text x="220.3" y="246.1">11</text>
<text x="220.3" y="248.7">12</text>
<text x="220.3" y="251.2">13</text>
<text x="228.6" y="251.1">RXD0</text>
<text x="232.4" y="248.6">IO0_CON</text>
<text x="310.4" y="248.3">GND</text>
<text x="48" y="253.5">NC</text>
<text x="48.2" y="253.7">2</text>
<text x="81" y="254.8">NC</text>
<text x="82.3" y="256" transform="rotate(-90 82.3 256)">2</text>
<text x="91.2" y="254.8">NC</text>
<text x="95.5" y="252.3">R4</text>
<text x="95.5" y="254.9">10k</text>
<text x="172" y="253.7">14</text>
<text x="172" y="256.3">15</text>
<text x="181.6" y="253.7">IO14</text>
<text x="182.9" y="256.2">IO12</text>
<text x="190.9" y="255.6">EXT_5V</text>
<text x="220.3" y="253.7">14</text>
<text x="220.3" y="256.3">15</text>
<text x="228.6" y="253.7">TXD0</text>
<text x="228.6" y="256.2">IO22</text>
<text x="253.7" y="257.2" transform="rotate(-90 253.7 257.2)">1</text>
<text x="253.7" y="252.2" transform="rotate(-90 253.7 252.2)">2</text>
<text x="80.5" y="263.5">GND</text>
<text x="104.6" y="258.4">GND</text>
<text x="172" y="258.8">16</text>
<text x="172" y="261.4">17</text>
<text x="182.9" y="258.7">IO13</text>
<text x="220.3" y="258.8">16</text>
<text x="220.3" y="261.4">17</text>
<text x="229.9" y="261.3">IO23</text>
<text x="90.7" y="264.8">GND</text>
<text x="194.1" y="269.9" transform="rotate(-90 194.1 269.9)">1</text>
<text x="194.1" y="264.9" transform="rotate(-90 194.1 264.9)">2</text>
<text x="225.3" y="269.8">GND</text>
<text x="252" y="264.8">GND</text>
<text x="16.6" y="273.2">ESP32-WROOM-32E</text>
<text x="37.4" y="273.2">Datasheet</text>
<text x="47.9" y="273.2">:</text>
<text x="49.7" y="273.2">https://documentation.espressif.com/esp32-wroom-32e_esp32-wroom-32ue_datasheet_en.pdf</text>
<text x="177" y="271.1">GND</text>
<text x="16.6" y="277.7">ESP32-WROOM-32E</text>
<text x="37.3" y="277.7">Reference</text>
<text x="47.9" y="277.7">Schematic</text>
<text x="60.6" y="277.7">https://dl.espressif.com/dl/schematics/esp32_devkitc_v4-sch.pdf?utm_source=chatgpt.com</text>
<text x="192" y="278.7">GND</text>
<text x="10.3" y="285.9">F</text>
<text x="35" y="286.9">1</text>
<text x="85" y="286.9">2</text>
<text x="135" y="286.9">3</text>
<text x="185" y="286.9">4</text>
<text x="235" y="286.9">5</text>
<text x="285" y="286.9">6</text>
<text x="335" y="286.9">7</text>
<text x="385" y="286.9">8</text>
<text x="408.3" y="285.9">F</text>
</g>
<g font-size="1.4">
<text x="353.7" y="216.9">1</text>
<text x="366.4" y="216.9">2</text>
<text x="291.5" y="225.8">1</text>
<text x="304.2" y="225.8">2</text>
</g>
</svg>
